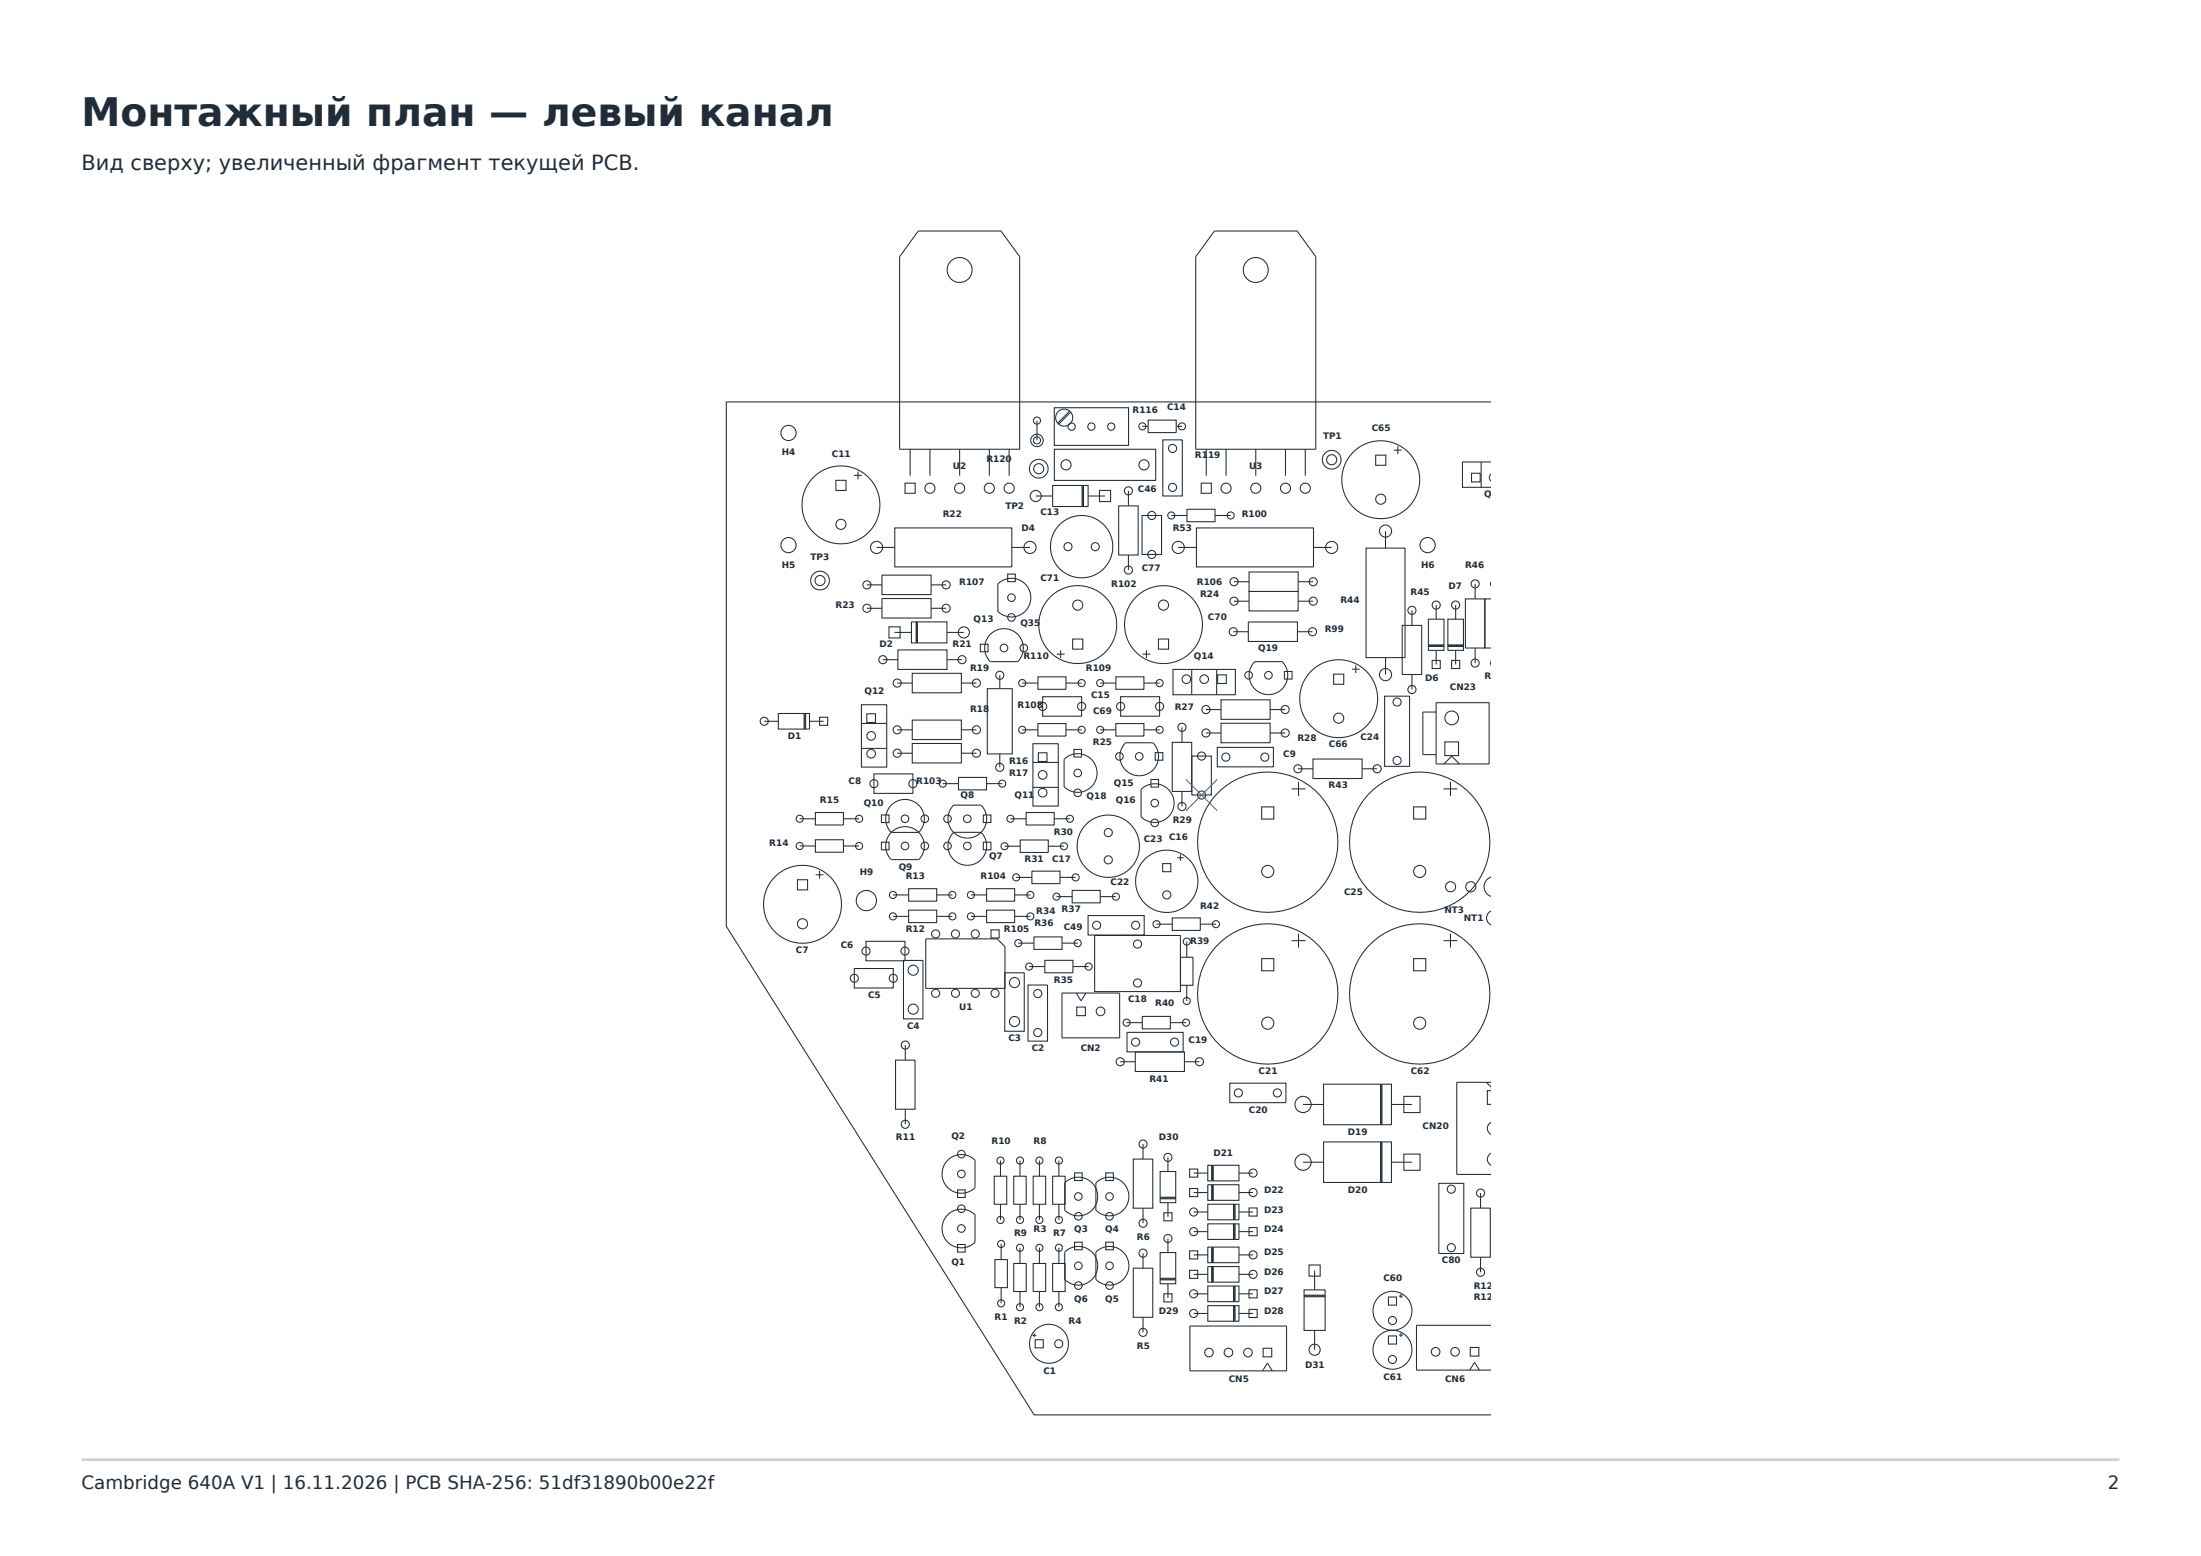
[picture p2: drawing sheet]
<svg xmlns="http://www.w3.org/2000/svg" width="297mm" height="210mm" viewBox="0 0 297 210" stroke-linecap="round" stroke-linejoin="round" font-family="sans-serif">
<path d="M11 197h275" fill="none" stroke="#ccd1d5" stroke-width=".35"/>
<g fill="none" stroke="#202c38" stroke-width=".14">
<path d="M123.9 31.2h11.2l2.5 3.4v26h-16.2v-26zM163.9 31.2h11.1l2.6 3.4v26h-16.2v-26zM139.9 56.8v2.6M142.3 55h10v5.1h-10zM144.3 55.5l-1.6 1.6M144.5 55.6l-1.6 1.6M154.1 57.5h.8M154.9 56.7h3.8v1.7h-3.8zM156.9 59.4h2.6v7.5h-2.6zM158.7 57.5h.8M201.1 54.2h-103.1v70.8l41.5 66h61.6M112.8 64.8h1.4v1.4h-1.4z"/>
<path d="M115.3 64.2h1M115.8 63.6v1.1M117 78.9h2M118.3 73.9h2.4M119 77.6h6.6v2.7h-6.6zM120.7 71.3h15.8v5.2h-15.8zM122.1 65.2h1.4v1.4h-1.4zM122.8 60.6v3.6M125.5 60.6v3.6M125.6 78.9h2.1M129.5 60.6v3.6M133.5 60.6v3.6"/>
<path d="M134.6 78.8a2.61 2.61 0 0 1 3.7 0 2.61 2.61 0 0 1 0 3.7 2.61 2.61 0 0 1-3.7 0v-3.7M136 77.5h1v1h-1zM136.2 60.6v3.6M136.5 73.9h2.5M139.8 66.9h2.2M142 65.5h4.8v2.9h-4.8zM142.3 60.6h13.6v4.2h-13.6zM146 65.5v2.9M146.1 65.5v2.9M146.2 65.5v2.9M146.8 66.9h2.3M148.4 66.2h1.5v1.5h-1.5z"/>
<path d="M151 68.3h2.6v6.6h-2.6zM152.3 66.2v2.1M152.3 74.9v2M154.1 69.6h2.6v5.2h-2.6zM158.1 69.6h2.1M159 73.9h2.4M160.2 68.7h3.8v1.7h-3.8zM161.4 71.3h15.8v5.2h-15.8zM162.1 65.2h1.4v1.4h-1.4zM162.8 60.6v3.6M164 69.6h2.1M165.4 60.6v3.6"/>
<path d="M166.5 78.5h2M168.5 79.8h6.7v2.7h-6.7zM168.5 77.2h6.7v2.6h-6.7zM169.5 60.6v3.6M173.5 60.6v3.6M175.2 78.5h2M176.1 60.6v3.6M177.2 73.9h2.5M184.3 74h5.3v14.8h-5.3zM185.6 61.4h1.4v1.4h-1.4zM187 71.7v2.3M188.1 60.8h1"/>
<path d="M188.6 60.2v1.1M198.6 63.9h1.1v1.1h-1.1zM199.1 78.8v2M199.9 62.4v3.4M201.1 78.7v.2M201.1 62.4h-3.8v3.4h3.8M201.1 64a.58 .58 0 0 0 0 .9M103.1 97.3h1.9M105 96.3h4.2v2.1h-4.2zM108.5 96.3v2.1M108.6 96.3v2.1M108.7 96.3v2.1"/>
<path d="M109.2 97.3h1.9M110.6 96.8h1.1v1.1h-1.1zM116.2 95.1h3.5v8.4h-3.5zM116.2 97.6h3.5M117 96.3h1.1v1.2h-1.1zM117 82.1h2M119 80.8h6.6v2.6h-6.6zM119.1 89h2.1M120 84.6h1.5v1.5h-1.5zM120.7 85.4h2.3M121.1 92.2h2M121.1 98.5h2"/>
<path d="M121.2 87.7h6.6v2.6h-6.6zM123 83.9h4.8v2.9h-4.8zM123.1 97.2h6.6v2.6h-6.6zM123.1 90.9h6.6v2.6h-6.6zM123.6 83.9v2.9M123.7 83.9v2.9M123.8 83.9v2.9M125.6 82.1h2.1M127.8 85.4h2.3M127.8 89h2M129.7 92.2h2.1M129.7 98.5h2.1"/>
<path d="M132.3 86.9h1v1.1h-1zM133.2 92.9h3.4v8.9h-3.4zM133.6 89.3h3.7a2.61 2.61 0 0 0 0-3.7 2.61 2.61 0 0 0-3.7 0 2.61 2.61 0 0 0 0 3.7M134.9 91.1v1.8M137.9 92.2h2.2M137.9 98.5h2.2M140.1 91.3h3.7v1.7h-3.7zM140.1 97.7h3.7v1.6h-3.7zM140.7 94h5.3v2.7h-5.3zM142.6 88.3h1.1M143.1 87.8v1M143.8 92.2h2.2"/>
<path d="M143.8 98.5h2.2M144.7 86.2h1.4v1.4h-1.4zM148.5 92.2h2.1M148.5 98.5h2.1M150.6 91.3h3.8v1.7h-3.8zM150.6 97.7h3.8v1.6h-3.8zM151.2 94h5.3v2.7h-5.3zM154.2 88.3h1M154.4 92.2h2.1M154.4 98.5h2.1M154.7 87.8v1M156.3 86.2h1.4v1.4h-1.4z"/>
<path d="M158.3 90.3h8.4v3.5h-8.4zM159.5 98.2v2M160.8 90.3v3.5M162.7 95.8h2.1M162.7 98.9h2.1M164.2 90.3v3.5M164.3 91.1h1.2v1.1h-1.2zM164.8 94.5h6.6v2.6h-6.6zM164.8 97.6h6.6v2.6h-6.6zM166.4 85.3h2M166.5 81.1h2M168.4 83.9h6.7v2.7h-6.7z"/>
<path d="M169.3 89.3h3.7a2.61 2.61 0 0 1 0 3.7 2.61 2.61 0 0 1-3.7 0 2.61 2.61 0 0 1 0-3.7zM171.4 95.8h2M171.4 98.9h2M173.3 90.6h1v1h-1zM175.1 85.3h2M175.2 81.1h2M180 91h1.3v1.4h-1.3zM182.4 90.3h1.1M182.9 89.8v1M186.8 94h3.4v9.4h-3.4zM187 88.8v2.2M189.2 84.4h2.6v6.6h-2.6z"/>
<path d="M190.5 82.4v2M190.5 91v2.1M192.7 83.6h2.1v4.2h-2.1zM192.7 87h2.1M192.7 87.1h2.1M192.7 87.2h2.1M193.3 89.1h1v1.1h-1zM193.8 96.1h-1.8v5.7h1.8M193.8 94.8h7.1v8.3h-7.1zM193.8 81.7v1.9M193.8 87.8v1.9M195.4 83.6h2.1v4.2h-2.1z"/>
<path d="M195.4 87h2.1M195.4 87.1h2.1M195.4 87.2h2.1M195.9 89.1h1.1v1.1h-1.1zM196.4 81.7v1.9M196.4 87.8v1.9M197.7 80.8h2.7v6.7h-2.7zM199.1 87.5v2M201.1 80.8h-.7v6.7h.7M201.1 89.4v.1M107.6 118.7h1.4v1.4h-1.4zM107.9 114.2h2.1"/>
<path d="M107.9 110.5h2.1M110 113.3h3.8v1.7h-3.8zM110 109.7h3.8v1.6h-3.8zM110.1 118.1h1M110.6 117.5v1.1M113.8 114.2h2.1M113.8 110.5h2.1M116.2 101h3.5M117.9 104.4h5.3v2.7h-5.3zM118.9 110h1.1v1h-1.1zM118.9 113.7h1.1v1h-1.1zM120.3 112.3h3.7a2.61 2.61 0 0 0 0-3.6 2.61 2.61 0 0 0-3.7 0 2.61 2.61 0 0 0 0 3.6"/>
<path d="M120.3 116h3.7a2.61 2.61 0 0 0 0-3.7 2.61 2.61 0 0 0-3.7 0 2.61 2.61 0 0 0 0 3.7M121.1 101.7h2M122.6 119.9h3.8v1.7h-3.8zM123.1 100.3h6.6v2.7h-6.6zM127.2 105.8h2.1M128.7 108.7a2.61 2.61 0 0 0 0 3.6 2.61 2.61 0 0 0 3.7 0 2.61 2.61 0 0 0 0-3.6h-3.7M128.7 112.3a2.61 2.61 0 0 0 0 3.7 2.61 2.61 0 0 0 3.7 0 2.61 2.61 0 0 0 0-3.7h-3.7M129.3 104.9h3.8v1.7h-3.8zM129.7 101.7h2.1M132.7 110h1v1h-1zM132.7 113.7h1v1h-1zM133.1 105.8h2.1"/>
<path d="M133.1 119.9h3.8v1.7h-3.8zM134.9 101.8v1.8M135.6 114.2h2.1M136.4 110.5h2.1M137.1 118.4h2.1M137.7 113.4h3.8v1.6h-3.8zM138.5 109.7h3.8v1.6h-3.8zM139.2 117.6h3.8v1.7h-3.8zM139.4 100.4h3.4v8.4h-3.4zM139.4 102.9h3.4M139.4 106.3h3.4M140.1 101.6h1.2v1.2h-1.2z"/>
<path d="M141.5 114.2h2.1M142.3 110.5h2.1M143 118.4h2.1M143.6 102.5a2.61 2.61 0 0 1 3.7 0 2.61 2.61 0 0 1 0 3.7 2.61 2.61 0 0 1-3.7 0zM144.9 101.1h1v1.1h-1zM151.9 100.2h3.7M151.9 100.2a2.61 2.61 0 0 0 0 3.7 2.61 2.61 0 0 0 3.7 0 2.61 2.61 0 0 0 0-3.7M154 106.5a2.61 2.61 0 0 1 3.7 0 2.61 2.61 0 0 1 0 3.7 2.61 2.61 0 0 1-3.7 0v-3.6M155.3 105.2h1v1h-1zM155.9 101.6h1v1h-1zM156.9 116.6h1.1v1h-1.1zM158.2 100.2h2.6v6.6h-2.6z"/>
<path d="M158.9 115.8h.8M159.3 115.3v.9M159.5 106.8v2M160.8 102h2.7v5.3h-2.7zM164.3 100.9h7.5v2.6h-7.5zM170.2 108.9h1.7v1.6h-1.7zM174.3 106.5h1.9M175.1 103.8h2.1M175.2 105.5v1.9M177.2 102.4h6.6v2.7h-6.6zM183.8 103.8h2M190.8 108.9h1.6v1.6h-1.6z"/>
<path d="M194.8 106.5h1.9M194.8 103.1l1.1-1 1 1M195 100.1h1.8v1.9h-1.8zM195.7 105.5v1.9M201.1 118.4a1.36 1.36 0 0 0-.8 1.3 1.36 1.36 0 0 0 .8 1.3M115.3 130.7h5.2v2.6h-5.2zM116.9 127h5.2v2.7h-5.2zM120.5 123.7h2.1M120.5 120.8h2.1M121.9 129.6h2.6v7.9h-2.6zM122.6 122.8h3.8v1.7h-3.8zM124.9 126.7h9.7l1 1.1v5.6h-10.7z"/>
<path d="M126.4 123.7h2.1M126.4 120.8h2.1M131 123.7h2.1M131 120.8h2.1M133.1 122.8h3.8v1.7h-3.8zM133.7 125.5h1.1v1.1h-1.1zM135.6 131.3h2.6v7.9h-2.6zM136.9 123.7h2.1M136.9 120.8h2.1M137.4 127.3h2.1M138.7 132.9h2.7v7.6h-2.7zM138.9 130.4h2.1"/>
<path d="M139.5 126.4h3.8v1.7h-3.8zM141 129.6h3.8v1.7h-3.8zM142.6 121h2.1M143.3 134h7.8v6.1h-7.8zM143.3 127.3h2.1M144.7 120.2h3.8v1.7h-3.8zM144.8 130.4h2.1M145.2 134l.7 1.1 .6-1.1M145.3 135.9h1.2v1.2h-1.2zM146.8 123.6h7.6v2.6h-7.6zM147.7 126.3h11.6v7.5h-11.6zM148.5 121h2.1"/>
<path d="M152 138h2.1M152.1 139.3h7.6v2.7h-7.6zM154.1 137.2h3.8v1.7h-3.8zM156.1 124.7h2.1M157.9 138h2.1M158.2 123.9h3.8v1.7h-3.8zM159.3 129.2h1.7v3.8h-1.7zM160.1 127.1v2.1M160.1 133v2.1M162 124.7h2.1M170.2 129.4h1.7v1.6h-1.7zM174.3 127h1.9"/>
<path d="M175.2 126v1.9M190.8 129.4h1.6v1.6h-1.6zM194.8 127h1.9M195.7 126v1.9M201.1 123a1 1 0 0 0-.5 .9 1 1 0 0 0 .5 .9M120.8 143.1h2.7v6.6h-2.7zM122.2 141v2.1M122.2 149.7v2M127.8 156.6a2.61 2.61 0 0 1 3.8 0v3.7a2.6 2.6 0 0 1-3.7 0 2.6 2.6 0 0 1-.1-3.7zM134.2 158.7h1.6v3.8h-1.6zM135 156.6v2.1M136.8 158.7h1.7v3.8h-1.7z"/>
<path d="M137.6 156.6v2.1M139.4 158.7h1.7v3.8h-1.7zM140.3 156.6v2.1M142 158.7h1.7v3.8h-1.7zM142.9 156.6v2.1M143.7 159.6a2.61 2.61 0 0 1 3.7 0 2.61 2.61 0 0 1 0 3.7 2.61 2.61 0 0 1-3.7 0v-3.6M145 158.3h1v1h-1zM147.9 159.6a2.61 2.61 0 0 1 3.7 0 2.61 2.61 0 0 1 0 3.7 2.61 2.61 0 0 1-3.7 0M147.9 159.7v3.6M149.2 158.3h1v1h-1zM151.2 143.3h2M152.9 156.4h2.7v6.7h-2.7z"/>
<path d="M153.2 142h6.6v2.6h-6.6zM154.2 154.4v2M156.5 158.1h2.2v4.2h-2.2zM157.6 156.2v1.9M159.8 143.3h2.1M160.5 157.8h1.1v1.1h-1.1zM161.1 158.3h1.9M163 159.9h4.2v2.1h-4.2zM163 157.3h4.2v2.1h-4.2zM163.5 157.3v2.1M163.5 159.9v2.1M163.6 157.3v2.1"/>
<path d="M163.6 159.9v2.1M163.7 157.3v2.1M163.7 159.9v2.1M165.9 146.2h7.6v2.6h-7.6zM167.2 158.3h1.9M175.8 156.9h2.8M175.8 149.1h2.8M178.6 154.1h9.2v5.5h-9.2zM178.6 146.3h9.2v5.5h-9.2zM186.3 146.3v5.5M186.3 154.1v5.5M186.4 146.3v5.5"/>
<path d="M186.4 154.1v5.5M186.5 146.3v5.5M186.5 154.1v5.5M187.8 156.9h2.7M187.8 149.1h2.7M189.4 155.8h2.2v2.1h-2.2zM189.4 148h2.2v2.2h-2.2zM194.2 159.7h3.3v9.5h-3.3zM200.6 146.1l.5 .5M201.1 147.2h-.4v1.8h.4M201.1 151.5a.89 .89 0 0 0 0 1.6M201.1 155.7a.89 .89 0 0 0 0 1.5"/>
<path d="M201.1 146.1h-4.5v12.4h4.5M129.2 160.6h1v1h-1zM129.2 168h1v1h-1zM131.6 167.6v-3.6a2.61 2.61 0 0 0-3.7 0 2.61 2.61 0 0 0 0 3.6 2.61 2.61 0 0 0 3.7 0M134.3 170h1.6v3.8h-1.6zM135 162.5v2.1M135.1 167.9v2.1M135.1 173.8v2.1M136.8 170.5h1.7v3.8h-1.7zM137.6 162.5v2.1M137.6 168.4v2.1M137.6 174.3v2.1"/>
<path d="M139.4 170.5h1.7v3.8h-1.7zM139.6 180v.5M140.3 162.5v2.1M140.3 168.4v2.1M140.3 174.3v2.1M142 170.5h1.7v3.8h-1.7zM142.9 162.5v2.1M142.9 168.4v2.1M142.9 174.3v2.1M143.7 169a2.61 2.61 0 0 1 3.7 0 2.61 2.61 0 0 1 0 3.7 2.61 2.61 0 0 1-3.7 0v-3.7M145 167.6h1v1.1h-1zM147.9 169a2.61 2.61 0 0 1 3.7 0 2.61 2.61 0 0 1 0 3.7 2.61 2.61 0 0 1-3.7 0"/>
<path d="M147.9 169v3.7M149.2 167.6h1v1.1h-1zM152.9 171.2h2.7v6.6h-2.7zM154.2 163.1v2M154.2 169.1v2.1M154.2 177.8v2M156.5 169.1h2.2v4.2h-2.2zM156.5 172.5h2.2M156.5 172.6h2.2M156.5 172.7h2.2M156.5 161.6h2.2M156.5 161.7h2.2"/>
<path d="M156.5 161.8h2.2M157.1 174.6h1v1.1h-1zM157.1 163.7h1v1.1h-1zM157.6 162.3v1.9M157.6 167.1v2M157.6 173.3v1.9M160.5 160.4h1.1v1.1h-1.1zM160.5 171.4h1.1v1.1h-1.1zM160.5 168.8h1.1v1.1h-1.1zM160.6 179h13v6h-13zM161.1 177.3h1.9M161.1 174.6h1.9"/>
<path d="M161.1 166.2h1.9M161.1 160.9h1.9M161.1 172h1.9M161.1 169.4h1.9M161.1 163.6h1.9M163 176.2h4.2v2.1h-4.2zM163 173.6h4.2v2.1h-4.2zM163 165.2h4.2v2.1h-4.2zM163 170.9h4.2v2.1h-4.2zM163 168.3h4.2v2.1h-4.2zM163 162.5h4.2v2.1h-4.2zM163.5 168.3v2.1"/>
<path d="M163.5 170.9v2.1M163.6 168.3v2.1M163.6 170.9v2.1M163.7 168.3v2.1M163.7 170.9v2.1M166.4 162.5v2.1M166.4 165.2v2.1M166.4 173.6v2.1M166.4 176.2v2.1M166.6 162.5v2.1M166.6 165.2v2.1M166.6 173.6v2.1"/>
<path d="M166.6 176.2v2.1M166.7 162.5v2.1M166.7 165.2v2.1M166.7 173.6v2.1M166.7 176.2v2.1M167.2 177.3h1.9M167.2 174.6h1.9M167.2 166.2h1.9M167.2 160.9h1.9M167.2 172h1.9M167.2 169.4h1.9M167.2 163.6h1.9"/>
<path d="M168.5 176.7h1.1v1.1h-1.1zM168.5 174.1h1.1v1.1h-1.1zM168.5 165.7h1.1v1.1h-1.1zM168.5 163h1.1v1.1h-1.1zM176 174.1h2.8v5.5h-2.8zM176 174.8h2.8M176 174.9h2.8M176 175h2.8M176.6 170.7h1.5v1.5h-1.5zM177.4 171.5v2.6M177.4 179.6v2.6M187.4 175h1v1.1h-1z"/>
<path d="M188.8 174.9h.5M189 174.7v.5M189 179.9v.5M198.5 163h2.6v6.7h-2.6zM199.8 161v2M199.8 169.7v2M201.1 178.9h-10v6h10M139.3 180.2h.5M139.7 180.8h1.1v1.1h-1.1zM170.4 185l.6-1 .7 1M170.4 182h1.2v1.1h-1.2zM187.4 180.3h1v1.1h-1z"/>
<path d="M188.8 180.2h.5M198.3 184.9l.7-1 .6 1M198.4 181.9h1.2v1.1h-1.2z"/>
<circle cx="129.5" cy="36.4" r="1.68"/>
<circle cx="169.5" cy="36.4" r="1.68"/>
<circle cx="106.4" cy="58.4" r="1.03"/>
<circle cx="139.9" cy="56.8" r=".48"/>
<circle cx="139.9" cy="59.4" r=".48"/>
<circle cx="139.9" cy="59.4" r=".84"/>
<circle cx="143.6" cy="56.4" r="1.15"/>
<circle cx="144.6" cy="57.6" r=".49"/>
<circle cx="147.3" cy="57.6" r=".49"/>
<circle cx="149.9" cy="57.6" r=".49"/>
<circle cx="154.1" cy="57.5" r=".48"/>
<circle cx="159.5" cy="57.5" r=".48"/>
<circle cx="106.4" cy="73.6" r="1.03"/>
<circle cx="110.7" cy="78.4" r=".68"/>
<circle cx="110.7" cy="78.4" r="1.26"/>
<circle cx="113.5" cy="70.8" r=".68"/>
<circle cx="113.5" cy="68.1" r="5.3"/>
<circle cx="117" cy="78.9" r=".55"/>
<circle cx="118.3" cy="73.9" r=".82"/>
<circle cx="125.5" cy="65.9" r=".68"/>
<circle cx="127.7" cy="78.9" r=".55"/>
<circle cx="129.5" cy="65.9" r=".68"/>
<circle cx="133.5" cy="65.9" r=".68"/>
<circle cx="136.2" cy="65.9" r=".68"/>
<circle cx="139" cy="73.9" r=".82"/>
<circle cx="139.8" cy="66.9" r=".75"/>
<circle cx="140.2" cy="63.3" r=".68"/>
<circle cx="140.2" cy="63.3" r="1.26"/>
<circle cx="143.9" cy="62.7" r=".68"/>
<circle cx="144.1" cy="73.8" r=".55"/>
<circle cx="146" cy="73.8" r="4.2"/>
<circle cx="147.8" cy="73.8" r=".55"/>
<circle cx="152.3" cy="66.2" r=".55"/>
<circle cx="152.3" cy="76.9" r=".55"/>
<circle cx="154.4" cy="62.7" r=".68"/>
<circle cx="155.4" cy="69.6" r=".55"/>
<circle cx="155.4" cy="74.8" r=".55"/>
<circle cx="158.1" cy="69.6" r=".48"/>
<circle cx="158.2" cy="60.5" r=".55"/>
<circle cx="158.2" cy="65.8" r=".55"/>
<circle cx="159" cy="73.9" r=".82"/>
<circle cx="165.4" cy="65.9" r=".68"/>
<circle cx="166.1" cy="69.6" r=".48"/>
<circle cx="166.5" cy="78.5" r=".55"/>
<circle cx="169.5" cy="65.9" r=".68"/>
<circle cx="173.5" cy="65.9" r=".68"/>
<circle cx="176.1" cy="65.9" r=".68"/>
<circle cx="177.2" cy="78.5" r=".55"/>
<circle cx="179.7" cy="62" r=".68"/>
<circle cx="179.7" cy="62" r="1.26"/>
<circle cx="179.7" cy="73.9" r=".82"/>
<circle cx="186.3" cy="67.4" r=".68"/>
<circle cx="186.3" cy="64.7" r="5.3"/>
<circle cx="187" cy="71.7" r=".82"/>
<circle cx="192.6" cy="73.6" r="1.03"/>
<circle cx="199.1" cy="78.8" r=".55"/>
<circle cx="103.1" cy="97.3" r=".55"/>
<circle cx="117" cy="82.1" r=".55"/>
<circle cx="117.6" cy="99.3" r=".58"/>
<circle cx="119.1" cy="89" r=".55"/>
<circle cx="121.1" cy="98.5" r=".55"/>
<circle cx="121.1" cy="92.2" r=".55"/>
<circle cx="127.7" cy="82.1" r=".55"/>
<circle cx="129.8" cy="89" r=".55"/>
<circle cx="130.1" cy="85.4" r=".75"/>
<circle cx="131.8" cy="98.5" r=".55"/>
<circle cx="131.8" cy="92.2" r=".55"/>
<circle cx="134.9" cy="91.1" r=".55"/>
<circle cx="135.5" cy="87.5" r=".51"/>
<circle cx="136.5" cy="80.7" r=".51"/>
<circle cx="136.5" cy="83.3" r=".51"/>
<circle cx="137.9" cy="92.2" r=".48"/>
<circle cx="137.9" cy="98.5" r=".48"/>
<circle cx="138.1" cy="87.5" r=".51"/>
<circle cx="140.7" cy="95.3" r=".55"/>
<circle cx="145.4" cy="81.7" r=".68"/>
<circle cx="145.4" cy="84.3" r="5.3"/>
<circle cx="146" cy="92.2" r=".48"/>
<circle cx="146" cy="98.5" r=".48"/>
<circle cx="146" cy="95.3" r=".55"/>
<circle cx="148.5" cy="92.2" r=".48"/>
<circle cx="148.5" cy="98.5" r=".48"/>
<circle cx="151.2" cy="95.3" r=".55"/>
<circle cx="156.5" cy="92.2" r=".48"/>
<circle cx="156.5" cy="98.5" r=".48"/>
<circle cx="156.5" cy="95.3" r=".55"/>
<circle cx="157" cy="81.7" r=".68"/>
<circle cx="157" cy="84.3" r="5.3"/>
<circle cx="159.5" cy="98.2" r=".55"/>
<circle cx="160.1" cy="91.7" r=".58"/>
<circle cx="162.5" cy="91.7" r=".58"/>
<circle cx="162.7" cy="98.9" r=".55"/>
<circle cx="162.7" cy="95.8" r=".55"/>
<circle cx="166.4" cy="85.3" r=".55"/>
<circle cx="166.5" cy="81.1" r=".55"/>
<circle cx="168.5" cy="91.1" r=".51"/>
<circle cx="171.2" cy="91.1" r=".51"/>
<circle cx="173.4" cy="98.9" r=".55"/>
<circle cx="173.4" cy="95.8" r=".55"/>
<circle cx="177.1" cy="85.3" r=".55"/>
<circle cx="177.2" cy="81.1" r=".55"/>
<circle cx="180.6" cy="96.9" r=".68"/>
<circle cx="180.6" cy="94.3" r="5.3"/>
<circle cx="187" cy="91" r=".82"/>
<circle cx="188.5" cy="94.7" r=".55"/>
<circle cx="190.5" cy="93.1" r=".55"/>
<circle cx="190.5" cy="82.4" r=".55"/>
<circle cx="193.8" cy="81.7" r=".55"/>
<circle cx="195.9" cy="96.9" r=".92"/>
<circle cx="196.4" cy="81.7" r=".55"/>
<circle cx="199.1" cy="89.5" r=".55"/>
<circle cx="107.9" cy="114.2" r=".48"/>
<circle cx="107.9" cy="110.5" r=".48"/>
<circle cx="115.9" cy="114.2" r=".48"/>
<circle cx="115.9" cy="110.5" r=".48"/>
<circle cx="117.6" cy="101.7" r=".58"/>
<circle cx="117.9" cy="105.8" r=".55"/>
<circle cx="121.1" cy="101.7" r=".55"/>
<circle cx="122.1" cy="110.5" r=".51"/>
<circle cx="122.1" cy="114.2" r=".51"/>
<circle cx="123.2" cy="105.8" r=".55"/>
<circle cx="124.8" cy="110.5" r=".51"/>
<circle cx="124.8" cy="114.2" r=".51"/>
<circle cx="127.2" cy="105.8" r=".48"/>
<circle cx="127.9" cy="110.5" r=".51"/>
<circle cx="127.9" cy="114.2" r=".51"/>
<circle cx="130.5" cy="110.5" r=".51"/>
<circle cx="130.5" cy="114.2" r=".51"/>
<circle cx="131.8" cy="101.7" r=".55"/>
<circle cx="134.9" cy="103.6" r=".55"/>
<circle cx="135.2" cy="105.8" r=".48"/>
<circle cx="135.6" cy="114.2" r=".48"/>
<circle cx="136.4" cy="110.5" r=".48"/>
<circle cx="137.1" cy="118.4" r=".48"/>
<circle cx="140.7" cy="107" r=".58"/>
<circle cx="140.7" cy="104.6" r=".58"/>
<circle cx="143.6" cy="114.2" r=".48"/>
<circle cx="144.4" cy="110.5" r=".48"/>
<circle cx="145.1" cy="118.4" r=".48"/>
<circle cx="145.4" cy="104.3" r=".51"/>
<circle cx="145.4" cy="107" r=".51"/>
<circle cx="149.6" cy="112.4" r=".55"/>
<circle cx="149.6" cy="116" r=".55"/>
<circle cx="149.6" cy="114.2" r="4.2"/>
<circle cx="151.1" cy="102.1" r=".51"/>
<circle cx="153.7" cy="102.1" r=".51"/>
<circle cx="155.8" cy="111.1" r=".51"/>
<circle cx="155.8" cy="108.4" r=".51"/>
<circle cx="157.4" cy="118.9" r="4.2"/>
<circle cx="159.5" cy="108.8" r=".55"/>
<circle cx="162.1" cy="107.3" r=".55"/>
<circle cx="162.1" cy="102" r=".55"/>
<circle cx="165.4" cy="102.2" r=".55"/>
<circle cx="170.7" cy="102.2" r=".55"/>
<circle cx="171.1" cy="117.6" r=".82"/>
<circle cx="171.1" cy="113.7" r="9.5"/>
<circle cx="175.1" cy="103.8" r=".55"/>
<circle cx="185.8" cy="103.8" r=".55"/>
<circle cx="188.5" cy="102.6" r=".55"/>
<circle cx="191.6" cy="117.6" r=".82"/>
<circle cx="191.6" cy="113.7" r="9.5"/>
<circle cx="195.7" cy="119.7" r=".68"/>
<circle cx="198.5" cy="119.7" r=".68"/>
<circle cx="108.3" cy="124.7" r=".68"/>
<circle cx="108.3" cy="122" r="5.3"/>
<circle cx="115.3" cy="132" r=".55"/>
<circle cx="116.9" cy="128.4" r=".55"/>
<circle cx="116.9" cy="121.5" r="1.37"/>
<circle cx="120.5" cy="120.8" r=".48"/>
<circle cx="120.5" cy="123.7" r=".48"/>
<circle cx="120.5" cy="132" r=".55"/>
<circle cx="122.1" cy="128.4" r=".55"/>
<circle cx="123.2" cy="136.2" r=".68"/>
<circle cx="123.2" cy="130.9" r=".68"/>
<circle cx="126.3" cy="126" r=".55"/>
<circle cx="126.3" cy="134.1" r=".55"/>
<circle cx="128.5" cy="120.8" r=".48"/>
<circle cx="128.5" cy="123.7" r=".48"/>
<circle cx="128.9" cy="126" r=".55"/>
<circle cx="128.9" cy="134.1" r=".55"/>
<circle cx="131" cy="120.8" r=".48"/>
<circle cx="131" cy="123.7" r=".48"/>
<circle cx="131.6" cy="126" r=".55"/>
<circle cx="131.6" cy="134.1" r=".55"/>
<circle cx="134.3" cy="134.1" r=".55"/>
<circle cx="136.9" cy="137.9" r=".68"/>
<circle cx="136.9" cy="132.6" r=".68"/>
<circle cx="137.4" cy="127.3" r=".48"/>
<circle cx="138.9" cy="130.4" r=".48"/>
<circle cx="139" cy="120.8" r=".48"/>
<circle cx="139" cy="123.7" r=".48"/>
<circle cx="140" cy="139.4" r=".55"/>
<circle cx="140" cy="134.1" r=".55"/>
<circle cx="142.6" cy="121" r=".48"/>
<circle cx="145.4" cy="127.3" r=".48"/>
<circle cx="146.9" cy="130.4" r=".48"/>
<circle cx="148" cy="124.9" r=".55"/>
<circle cx="148.5" cy="136.5" r=".58"/>
<circle cx="150.6" cy="121" r=".48"/>
<circle cx="152" cy="138" r=".48"/>
<circle cx="153.2" cy="124.9" r=".55"/>
<circle cx="153.5" cy="132.7" r=".55"/>
<circle cx="153.5" cy="127.4" r=".55"/>
<circle cx="156.1" cy="124.7" r=".48"/>
<circle cx="157.4" cy="120.8" r=".55"/>
<circle cx="160" cy="138" r=".48"/>
<circle cx="160.1" cy="135.1" r=".48"/>
<circle cx="160.1" cy="127.1" r=".48"/>
<circle cx="164.1" cy="124.7" r=".48"/>
<circle cx="171.1" cy="138.1" r=".82"/>
<circle cx="171.1" cy="134.1" r="9.5"/>
<circle cx="191.6" cy="138.1" r=".82"/>
<circle cx="191.6" cy="134.1" r="9.5"/>
<circle cx="122.2" cy="151.7" r=".55"/>
<circle cx="122.2" cy="141" r=".55"/>
<circle cx="129.7" cy="158.4" r=".51"/>
<circle cx="129.7" cy="155.8" r=".51"/>
<circle cx="135" cy="156.6" r=".48"/>
<circle cx="137.6" cy="156.6" r=".48"/>
<circle cx="140.3" cy="156.6" r=".48"/>
<circle cx="142.9" cy="156.6" r=".48"/>
<circle cx="151.2" cy="143.3" r=".55"/>
<circle cx="153.2" cy="140.6" r=".55"/>
<circle cx="154.2" cy="154.4" r=".55"/>
<circle cx="157.6" cy="156.2" r=".55"/>
<circle cx="158.5" cy="140.6" r=".55"/>
<circle cx="161.9" cy="143.3" r=".55"/>
<circle cx="167.1" cy="147.5" r=".55"/>
<circle cx="169.1" cy="158.3" r=".55"/>
<circle cx="172.4" cy="147.5" r=".55"/>
<circle cx="175.8" cy="156.9" r="1.09"/>
<circle cx="175.8" cy="149.1" r="1.09"/>
<circle cx="129.7" cy="165.8" r=".51"/>
<circle cx="129.7" cy="163.1" r=".51"/>
<circle cx="135" cy="164.6" r=".48"/>
<circle cx="135.1" cy="167.9" r=".48"/>
<circle cx="135.1" cy="175.9" r=".48"/>
<circle cx="137.6" cy="168.4" r=".48"/>
<circle cx="137.6" cy="176.4" r=".48"/>
<circle cx="137.6" cy="164.6" r=".48"/>
<circle cx="140.3" cy="168.4" r=".48"/>
<circle cx="140.3" cy="176.4" r=".48"/>
<circle cx="140.3" cy="164.6" r=".48"/>
<circle cx="142.9" cy="168.4" r=".48"/>
<circle cx="142.9" cy="176.4" r=".48"/>
<circle cx="142.9" cy="164.6" r=".48"/>
<circle cx="145.5" cy="173.5" r=".51"/>
<circle cx="145.5" cy="161.5" r=".51"/>
<circle cx="145.5" cy="164.2" r=".51"/>
<circle cx="145.5" cy="170.8" r=".51"/>
<circle cx="149.7" cy="173.5" r=".51"/>
<circle cx="149.7" cy="161.5" r=".51"/>
<circle cx="149.7" cy="164.2" r=".51"/>
<circle cx="149.7" cy="170.8" r=".51"/>
<circle cx="154.2" cy="169.1" r=".55"/>
<circle cx="154.2" cy="179.8" r=".55"/>
<circle cx="154.2" cy="165.1" r=".55"/>
<circle cx="157.6" cy="167.1" r=".55"/>
<circle cx="161.1" cy="163.6" r=".55"/>
<circle cx="161.1" cy="174.6" r=".55"/>
<circle cx="161.1" cy="177.3" r=".55"/>
<circle cx="161.1" cy="166.2" r=".55"/>
<circle cx="169.1" cy="160.9" r=".55"/>
<circle cx="169.1" cy="169.4" r=".55"/>
<circle cx="169.1" cy="172" r=".55"/>
<circle cx="187.9" cy="178.2" r=".55"/>
<circle cx="187.9" cy="176.9" r="2.63"/>
<circle cx="195.8" cy="168.4" r=".55"/>
<circle cx="195.8" cy="160.5" r=".55"/>
<circle cx="199.8" cy="171.7" r=".55"/>
<circle cx="199.8" cy="161" r=".55"/>
<circle cx="141.5" cy="181.4" r="2.63"/>
<circle cx="142.9" cy="181.4" r=".55"/>
<circle cx="163.1" cy="182.5" r=".58"/>
<circle cx="165.8" cy="182.5" r=".58"/>
<circle cx="168.4" cy="182.5" r=".58"/>
<circle cx="177.4" cy="182.2" r=".75"/>
<circle cx="187.9" cy="183.5" r=".55"/>
<circle cx="187.9" cy="182.2" r="2.63"/>
<circle cx="193.7" cy="182.4" r=".58"/>
<circle cx="196.3" cy="182.4" r=".58"/>
</g>
<path d="M160 105.2l4.2 4.2M164.2 105.2l-4.2 4.2" fill="none" stroke="#a02a60" stroke-width=".14"/>
<text font-size="5.3" fill="#202c38" x="11" y="17">Монтажный план — левый канал</text>
<text font-size="2.8" fill="#202c38" x="11" y="23">Вид сверху; увеличенный фрагмент текущей PCB.</text>
<g font-size="2.5" fill="#202c38">
<text x="11" y="201">Cambridge 640A V1 | 16.11.2026 | PCB SHA-256: 51df31890b00e22f</text>
<text x="284.4" y="201">2</text>
</g>
<g font-size="1.2" fill="#202c38">
<text x="152.8" y="55.7">R116</text>
<text x="157.5" y="55.3">C14</text>
<text x="178.5" y="59.2">TP1</text>
<text x="185.1" y="58.2">C65</text>
<text x="105.5" y="61.3">H4</text>
<text x="112.2" y="61.6">C11</text>
<text x="128.6" y="63.3">U2</text>
<text x="133.1" y="62.4">R120</text>
<text x="161.3" y="61.9">R119</text>
<text x="168.6" y="63.3">U3</text>
<text x="127.2" y="69.8">R22</text>
<text x="135.7" y="68.7">TP2</text>
<text x="137.9" y="71.6">D4</text>
<text x="140.4" y="69.5">C13</text>
<text x="153.5" y="66.3">C46</text>
<text x="158.2" y="71.6">R53</text>
<text x="167.6" y="69.8">R100</text>
<text x="200.3" y="67.1">Q20</text>
<text x="105.5" y="76.6">H5</text>
<text x="109.4" y="75.5">TP3</text>
<text x="154.1" y="77.1">C77</text>
<text x="191.8" y="76.6">H6</text>
<text x="197.7" y="76.6">R46</text>
<text x="112.8" y="82.1">R23</text>
<text x="129.4" y="79">R107</text>
<text x="131.4" y="84">Q13</text>
<text x="140.4" y="78.4">C71</text>
<text x="149.9" y="79.2">R102</text>
<text x="161.5" y="79">R106</text>
<text x="161.9" y="80.5">R24</text>
<text x="163" y="83.7">C70</text>
<text x="180.9" y="81.3">R44</text>
<text x="190.3" y="80.3">R45</text>
<text x="195.4" y="79.5">D7</text>
<text x="118.7" y="87.4">D2</text>
<text x="128.5" y="87.4">R21</text>
<text x="137.7" y="84.5">Q35</text>
<text x="138.1" y="89">R110</text>
<text x="161.1" y="89">Q14</text>
<text x="169.8" y="87.9">Q19</text>
<text x="178.8" y="85.3">R99</text>
<text x="116.6" y="93.7">Q12</text>
<text x="130.9" y="90.5">R19</text>
<text x="137.3" y="95.5">R108</text>
<text x="146.5" y="90.5">R109</text>
<text x="147.2" y="94.2">C15</text>
<text x="158.5" y="95.8">R27</text>
<text x="192.3" y="91.9">D6</text>
<text x="195.6" y="93.2">CN23</text>
<text x="200.3" y="91.6">R47</text>
<text x="106.3" y="99.7">D1</text>
<text x="130.9" y="96.1">R18</text>
<text x="147.5" y="100.5">R25</text>
<text x="147.5" y="96.3">C69</text>
<text x="175.1" y="100">R28</text>
<text x="179.3" y="100.8">C66</text>
<text x="183.6" y="99.9">C24</text>
<text x="114.5" y="105.8">C8</text>
<text x="123.6" y="105.8">R103</text>
<text x="129.6" y="107.6">Q8</text>
<text x="136.2" y="103.2">R16</text>
<text x="136.2" y="104.7">R17</text>
<text x="136.9" y="107.6">Q11</text>
<text x="146.6" y="107.9">Q18</text>
<text x="150.3" y="106.1">Q15</text>
<text x="173.2" y="102.1">C9</text>
<text x="179.3" y="106.3">R43</text>
<text x="110.6" y="108.4">R15</text>
<text x="116.5" y="108.8">Q10</text>
<text x="142.2" y="112.6">R30</text>
<text x="150.6" y="108.4">Q16</text>
<text x="154.3" y="113.7">C23</text>
<text x="157.7" y="113.4">C16</text>
<text x="158.2" y="111.1">R29</text>
<text x="103.8" y="114.2">R14</text>
<text x="116" y="118.2">H9</text>
<text x="121.3" y="117.4">Q9</text>
<text x="122.2" y="118.7">R13</text>
<text x="132.3" y="118.7">R104</text>
<text x="133.5" y="115.9">Q7</text>
<text x="138.3" y="116.3">R31</text>
<text x="142" y="116.3">C17</text>
<text x="149.9" y="119.5">C22</text>
<text x="122.2" y="125.8">R12</text>
<text x="135.5" y="125.8">R105</text>
<text x="139.6" y="125">R36</text>
<text x="139.8" y="123.4">R34 R37</text>
<text x="143.5" y="125.5">C49</text>
<text x="161.9" y="122.6">R42</text>
<text x="181.4" y="120.8">C25</text>
<text x="194.9" y="123.2">NT3</text>
<text x="197.5" y="124.3">NT1</text>
<text x="107.4" y="128.7">C7</text>
<text x="113.5" y="127.9">C6</text>
<text x="160.6" y="127.4">R39</text>
<text x="117.1" y="134.7">C5</text>
<text x="129.4" y="136.3">U1</text>
<text x="142.2" y="132.6">R35</text>
<text x="152.2" y="135.2">C18</text>
<text x="155.9" y="135.8">R40</text>
<text x="122.4" y="138.9">C4</text>
<text x="136.1" y="140.5">C3</text>
<text x="139.2" y="141.8">C2</text>
<text x="145.8" y="141.8">CN2</text>
<text x="160.4" y="140.8">C19</text>
<text x="155.1" y="146">R41</text>
<text x="169.8" y="145">C21</text>
<text x="190.4" y="145">C62</text>
<text x="120.9" y="153.9">R11</text>
<text x="128.4" y="153.7">Q2</text>
<text x="133.8" y="154.4">R10</text>
<text x="139.5" y="154.4">R8</text>
<text x="156.4" y="153.9">D30</text>
<text x="168.5" y="150.2">C20</text>
<text x="181.9" y="153.1">D19</text>
<text x="192" y="152.3">CN20</text>
<text x="163.7" y="156">D21</text>
<text x="170.6" y="161">D22</text>
<text x="181.9" y="161">D20</text>
<text x="136.8" y="166.8">R9</text>
<text x="139.5" y="166.3">R3</text>
<text x="142.1" y="166.8">R7</text>
<text x="144.9" y="166.3">Q3</text>
<text x="149.2" y="166.3">Q4</text>
<text x="153.4" y="167.3">R6</text>
<text x="170.6" y="166.3">D24</text>
<text x="170.6" y="163.6">D23</text>
<text x="128.4" y="170.8">Q1</text>
<text x="170.6" y="172.1">D26</text>
<text x="170.6" y="169.4">D25</text>
<text x="186.7" y="172.9">C60</text>
<text x="194.6" y="170.5">C80</text>
<text x="198.9" y="173.9">R123</text>
<text x="134.2" y="178.1">R1</text>
<text x="136.8" y="178.6">R2</text>
<text x="144.2" y="178.6">R4</text>
<text x="144.9" y="175.7">Q6</text>
<text x="149.2" y="175.7">Q5</text>
<text x="156.4" y="177.3">D29</text>
<text x="170.6" y="177.3">D28</text>
<text x="170.6" y="174.7">D27</text>
<text x="198.9" y="175.5">R122 C67</text>
<text x="140.8" y="185.5">C1</text>
<text x="153.4" y="182.1">R5</text>
<text x="176.1" y="184.7">D31</text>
<text x="165.8" y="186.5">CN5</text>
<text x="186.7" y="186.3">C61</text>
<text x="195" y="186.5">CN6</text>
</g>
</svg>
